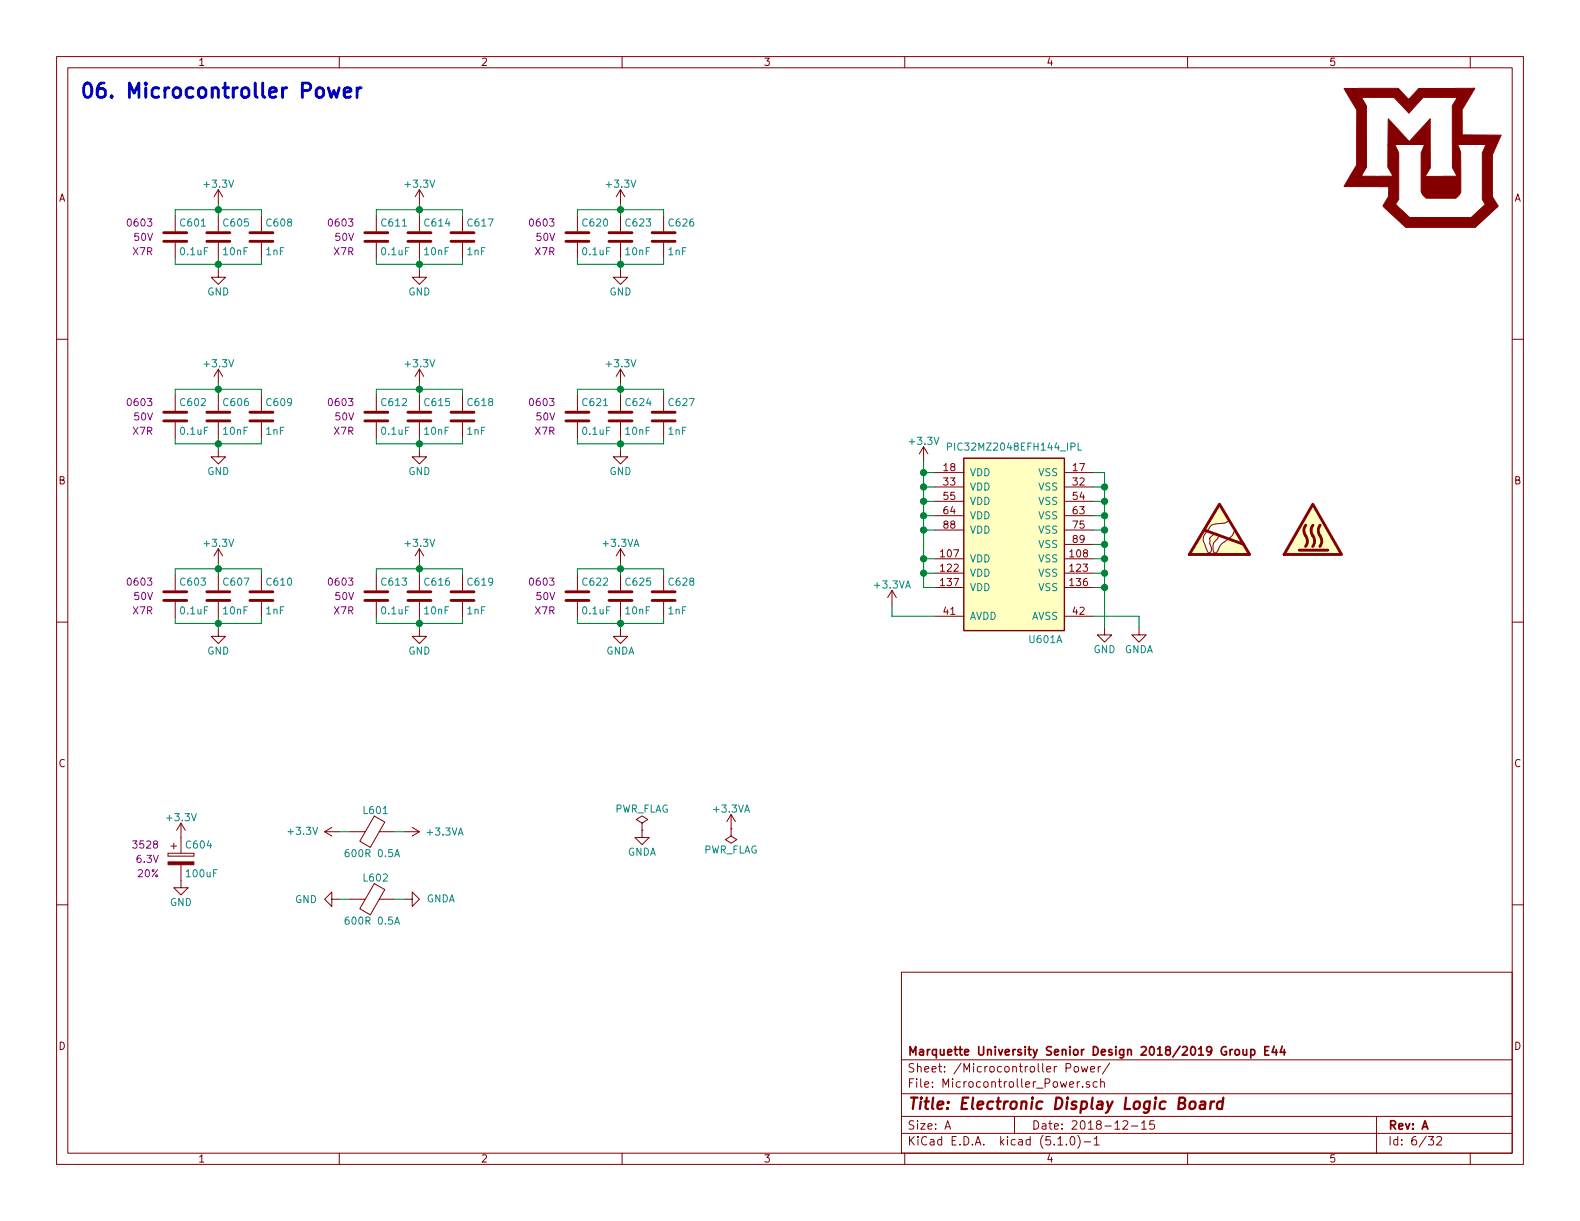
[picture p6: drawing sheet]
<svg xmlns="http://www.w3.org/2000/svg" width="279mm" height="216mm" viewBox="0 0 279 216" stroke-linecap="round" stroke-linejoin="round" font-family="sans-serif">
<g fill="none" stroke="#840000" stroke-width=".18">
<path d="M10 10h259.4v195.9h-259.4zM12 12h255.4v191.9h-255.4zM60 10v2M110 10v2M160 10v2M210 10v2M260 10v2M31 38.1v2.8M38.6 33.5v2.6M38.6 38.1v2.8M38.6 33.5l-.8 1.3M38.6 33.5l.8 1.3"/>
<path d="M46.2 38.1v2.8M66.5 38.1v2.8M74.2 33.5v2.6M74.2 38.1v2.8M74.2 33.5l-.8 1.3M74.2 33.5l.7 1.3M81.8 38.1v2.8M102.1 38.1v2.8M109.7 33.5v2.6M109.7 38.1v2.8M109.7 33.5l-.7 1.3M109.7 33.5l.8 1.3"/>
<path d="M117.3 38.1v2.8M10 60h2M31 42.9v2.8M38.6 47.8v1.2h1.3l-1.3 1.3-1.3-1.3h1.3M38.6 42.9v2.8M46.2 42.9v2.8M66.5 42.9v2.8M74.2 47.8v1.2h1.2l-1.2 1.3-1.3-1.3h1.3M74.2 42.9v2.8M81.8 42.9v2.8M102.1 42.9v2.8M109.7 47.8v1.2h1.3l-1.3 1.3-1.2-1.3h1.2"/>
<path d="M109.7 42.9v2.8M117.3 42.9v2.8M267.4 60h2M31 69.9v2.7M31 74.7v2.8M38.6 79.5v1.3h1.3l-1.3 1.2-1.3-1.2h1.3M38.6 65.3v2.5M38.6 69.9v2.7M38.6 74.7v2.8M38.6 65.3l-.8 1.2M38.6 65.3l.8 1.2M46.2 69.9v2.7"/>
<path d="M46.2 74.7v2.8M66.5 69.9v2.7M66.5 74.7v2.8M74.2 79.5v1.3h1.2l-1.2 1.2-1.3-1.2h1.3M74.2 65.3v2.5M74.2 69.9v2.7M74.2 74.7v2.8M74.2 65.3l-.8 1.2M74.2 65.3l.7 1.2M81.8 69.9v2.7M81.8 74.7v2.8M102.1 69.9v2.7"/>
<path d="M102.1 74.7v2.8M109.7 79.5v1.3h1.3l-1.3 1.2-1.2-1.2h1.2M109.7 65.3v2.5M109.7 69.9v2.7M109.7 74.7v2.8M109.7 65.3l-.7 1.2M109.7 65.3l.8 1.2M117.3 69.9v2.7M117.3 74.7v2.8M163.3 79l-.7 1.3M163.3 79v2.5M163.3 79l.8 1.3"/>
<path d="M38.6 97v2.6M38.6 97l-.8 1.3M38.6 97l.8 1.3M74.2 97v2.6M74.2 97l-.8 1.3M74.2 97l.7 1.3M109.7 97v2.6M109.7 97l-.7 1.3M109.7 97l.8 1.3M165.4 98.8h5M165.4 83.6h5M165.4 86.1h5"/>
<path d="M165.4 88.6h5M165.4 91.2h5M165.4 93.7h5M188.2 98.8h5.1M188.2 83.6h5.1M188.2 86.1h5.1M188.2 88.6h5.1M188.2 91.2h5.1M188.2 93.7h5.1M188.2 96.3h5.1M215.6 89.1l1.8 2.9-.7 .5-1.4 .1a1.5 1.5 0 0 0-1.6 1l-.2 .3a1.84 1.84 0 0 0-.4 2.6l.1 .3a1.05 1.05 0 0 0 .7 1 .98 .98 0 0 0 0-1.6l.1-.4a.98 .98 0 0 1 .6-1.2 .48 .48 0 0 1 .6-.2 .48 .48 0 0 1 .2 .5l-.1 .3a1.94 1.94 0 0 0-.7 2.4l.2 .2 .3-.1a5.8 5.8 0 0 1 2.5-2.7l.4-.5a.75 .75 0 0 1 .5-.6l2.5 4.2h-10.8zM10 110h2"/>
<path d="M31 101.6v2.8M31 106.4v2.8M38.6 111.3v1.2h1.3l-1.3 1.3-1.3-1.3h1.3M38.6 101.6v2.8M38.6 106.4v2.8M46.2 101.6v2.8M46.2 106.4v2.8M66.5 101.6v2.8M66.5 106.4v2.8M74.2 111.3v1.2h1.2l-1.2 1.3-1.3-1.3h1.3M74.2 101.6v2.8M74.2 106.4v2.8"/>
<path d="M81.8 101.6v2.8M81.8 106.4v2.8M102.1 101.6v2.8M102.1 106.4v2.8M109.7 111.3v1.2h1.3l-1.3 1.3-1.2-1.3h1.2M109.7 101.6v2.8M109.7 106.4v2.8M117.3 101.6v2.8M117.3 106.4v2.8M157.7 104.4l-.7 1.3M157.7 104.4v2.5M157.7 104.4l.8 1.3"/>
<path d="M165.4 101.3h5M165.4 103.9h5M165.4 109h5M188.2 101.3h5.1M188.2 103.9h5.1M188.2 109h5.1M195.3 111v1.3h1.3l-1.3 1.2-1.2-1.2h1.2M201.4 111v1.3h1.3l-1.3 1.2-1.2-1.2h1.2M267.4 110h2M10 160h2M29.7 150.9v.5zM29.7 151.4h4.6z"/>
<path d="M29.7 150.9h4.6zM30.2 149.6h1M30.7 149.1v1M32 152.9v4.1h1.3l-1.3 1.2-1.3-1.2h1.3M32 145.5v5.4M32 145.5l-.8 1.3M32 145.5l.8 1.3M34.3 150.9v.5zM57.4 147.1l1.3 .7M57.4 147.1h2.5M58.7 159v-1.3l-1.3 1.3 1.3 1.3v-1.3h1.2M58.7 146.3l-1.3 .8"/>
<path d="M62 147.1h2.6M62 159h2.6M66.2 144.3l1.8 1.1-2.5 4.4-1.9-1.1zM66.2 156.2l1.8 1.1-2.5 4.5-1.9-1.1zM67.1 147.1h2.5M67.1 159h2.5M71.6 159h1.3v-1.3l1.3 1.3-1.3 1.3v-1.3M71.6 147.1h2.6M72.9 146.3l1.3 .8M74.2 147.1l-1.3 .7M113.5 146.8v1.3h1.3l-1.3 1.3-1.2-1.3h1.2M113.5 145.5l1.1-.6-1.1-.6-1 .6 1 .6v1.3"/>
<path d="M113.5 146.8h.1M129.3 146.6v1.2l1 .7-1 .6-1-.6 1-.7M129.3 146.6h.1M129.3 144l-.8 1.3M129.3 144v2.6M129.3 144l.7 1.3M267.4 160h2M159.4 171.9h108v32h-108zM159.4 197.4h108M159.4 193.4h108M159.4 187.4h108M167.1 199.7l.5-1.5 .5 1.5"/>
<path d="M167.2 199.2h.8M179.4 197.4v3M188.5 188.8h.7l.2-.2-.1-.4-.2-.1h-.6v1.5M190 188.7l.2-.1 .5 .1v.7l-.3 .2-.4-.2zM190.5 191.3v1M190.9 191.3l-.4 .2M191.2 188.6l.3 1 .3-.8 .3 .8 .3-1M191.4 192.1v.2M192.7 191.3a.37 .37 0 0 0-.6 .2l.1 .2 .5 .1v.2l-.2 .3-.4-.1M192.9 189.1l.7-.2-.1-.3h-.4l-.2 .2v.7h.6M194 191.3h-.4l-.3 .2 .1 .6 .2 .2 .4-.1M194.2 188.6v1"/>
<path d="M194.6 191.4l.1-.1a.37 .37 0 0 1 .6 .2v.8M194.6 188.6l-.4 .2M194.6 190.8v1.5M196.2 188l-1.3 1.9M198.6 198.3l.2-.1h.4l.2 .4-.9 1.1h.9M200.1 199.1h1.1M201.9 198.6l.4-.4v1.5M201.9 199.7h.8M204.1 198.2h-.7l-.1 .7 .2-.1h.5l.2 .2-.1 .5-.2 .2-.6-.2M243.4 197.4v6.5M60 203.9v2M110 203.9v2"/>
<path d="M159.4 200.4h108M160 203.9v2M187.1 202.5h.8M188.6 202.3v.2M189.4 201.1l.3-.1a.94 .94 0 0 1 0 1.5 .82 .82 0 0 1-.3-1.4zM190.6 200.8a1.71 1.71 0 0 1 0 2.2M191.7 201.9h1.2M193.5 201.4l.4-.4v1.5M193.5 202.5h.9M210 203.9v2M252.6 201h.9l-.5 .5 .4 .2v.6l-.2 .2-.6-.2M254.1 201.1l.2-.1h.4l.2 .4-.9 1.1h.9"/>
<path d="M260 203.9v2"/>
</g>
<path d="M210.5 194.9a.53 .53 0 0 1 .5-.2 .53 .53 0 0 1 .4 .4v.6a.54 .54 0 0 1-.6 .4 .54 .54 0 0 1-.5-.4zM212.3 194.8h.8l-.1 1.3M213.1 195.2l-.7 .1a.4 .4 0 0 0-.3 .4 .4 .4 0 0 0 .3 .4l.6-.1M214.1 194.8l-.1 1.3M214.7 194.8a.55 .55 0 0 0-.6 .3M216.2 194.8a.68 .68 0 0 0-1 .3v.8l.3 .2 .6-.1M216.3 194.1l-.2 2" fill="none" stroke="#840000" stroke-width=".41"/>
<path d="M218 185.6l-.5 .3M218.5 185.7l.2-.1 .4 .1v.7l-.2 .2-.4-.2zM219.8 185.6v.8a.37 .37 0 0 0 .6 0M220.4 185.6v1M221.2 185.6h.4l.3 .3-.1 .5-.2 .2-.4-.1M221.2 185.6v1.5M223.7 185.8h.5M224.4 185.1h-.7v1.5h.7M225.3 185l-.4 1.1h1M225.7 185.6v1M226.7 185l-.3 1.1h.9M227.1 185.6v1" fill="none" stroke="#840000" stroke-width=".3"/>
<g fill="#ffffc2" stroke="#ffffc2" stroke-width=".18">
<path d="M170.4 81h17.8v30.5h-17.8z"/>
<path d="M215.6 89.1l1.8 2.9-.7 .5-1.4 .1a1.5 1.5 0 0 0-1.6 1l-.2 .3a1.84 1.84 0 0 0-.4 2.6l.1 .3a1.05 1.05 0 0 0 .7 1 .98 .98 0 0 0 0-1.6l.1-.4a.98 .98 0 0 1 .6-1.2 .48 .48 0 0 1 .6-.2 .48 .48 0 0 1 .2 .5l-.1 .3a1.94 1.94 0 0 0-.7 2.4l.2 .2 .3-.1a5.8 5.8 0 0 1 2.5-2.7l.4-.5a.75 .75 0 0 1 .5-.6l2.5 4.2h-10.8z"/>
<path d="M232.2 89.2l5 8.8h-10.1z"/>
</g>
<path d="M170.4 81h17.8v30.5h-17.8z" fill="none" stroke="#840000" stroke-width=".25"/>
<path d="M167.5 79l.7-.1v-.4l-.7-.2v1.3M190.7 78.3v1.3h.6M69.8 151.5l.4-1.3 .4 1.3M69.8 163.4l.4-1.2 .4 1.2" fill="none" stroke="#008484" stroke-width=".18"/>
<g fill="none" stroke="#840000" stroke-width=".51">
<path d="M29 42.7h4M29 41.1h4M36.6 42.7h4M36.6 41.1h4M44.2 42.7h4.1M44.2 41.1h4.1M64.5 42.7h4.1M64.5 41.1h4.1M72.1 42.7h4.1M72.1 41.1h4.1M79.8 42.7h4M79.8 41.1h4"/>
<path d="M100.1 42.7h4M100.1 41.1h4M107.7 42.7h4.1M107.7 41.1h4.1M115.3 42.7h4.1M115.3 41.1h4.1M29 74.4h4M29 72.9h4M36.6 74.4h4M36.6 72.9h4M44.2 74.4h4.1M44.2 72.9h4.1"/>
<path d="M64.5 74.4h4.1M64.5 72.9h4.1M72.1 74.4h4.1M72.1 72.9h4.1M79.8 74.4h4M79.8 72.9h4M100.1 74.4h4M100.1 72.9h4M107.7 74.4h4.1M107.7 72.9h4.1M115.3 74.4h4.1M115.3 72.9h4.1"/>
<path d="M213 93.7l7 2.6M215.6 89.2l5.4 8.8h-10.7zM229.7 97.3h5.1M230.9 92.9a1.91 1.91 0 0 0 .2 2.3l.1 .7-.3 .7M232.2 89.2l5 8.8h-10.1zM232.2 92.9a1.91 1.91 0 0 0 .2 2.3l.1 .7-.4 .7M233.5 92.9a1.91 1.91 0 0 0 .2 2.3v.7l-.3 .7M29 106.2h4M29 104.6h4M36.6 106.2h4M36.6 104.6h4M44.2 106.2h4.1"/>
<path d="M44.2 104.6h4.1M64.5 106.2h4.1M64.5 104.6h4.1M72.1 106.2h4.1M72.1 104.6h4.1M79.8 106.2h4M79.8 104.6h4M100.1 106.2h4M100.1 104.6h4M107.7 106.2h4.1M107.7 104.6h4.1M115.3 106.2h4.1"/>
<path d="M115.3 104.6h4.1"/>
</g>
<g fill="none" stroke="#008400" stroke-width=".18">
<path d="M31 38.1v-1h15.2v1M38.6 36.1v2M66.5 38.1v-1h15.3v1M74.2 36.1v2M102.1 38.1v-1h15.2v1M109.7 36.1v2M31 45.7v1h15.2v-1M38.6 45.7v2.1M66.5 45.7v1h15.3v-1M74.2 45.7v2.1M102.1 45.7v1h15.2v-1M109.7 45.7v2.1"/>
<path d="M31 69.9v-1.1h15.2v1.1M31 77.5v1h15.2v-1M38.6 67.8v2.1M38.6 77.5v2M66.5 69.9v-1.1h15.3v1.1M66.5 77.5v1h15.3v-1M74.2 67.8v2.1M74.2 77.5v2M102.1 69.9v-1.1h15.2v1.1M102.1 77.5v1h15.2v-1M109.7 67.8v2.1M109.7 77.5v2"/>
<path d="M38.6 99.6v2M74.2 99.6v2M109.7 99.6v2M163.3 81.5v22.4h2.1M163.3 98.8h2.1M163.3 93.7h2.1M163.3 91.2h2.1M163.3 88.6h2.1M163.3 86.1h2.1M163.3 83.6h2.1M193.3 83.6h2v27.4M193.3 98.8h2"/>
<path d="M193.3 96.3h2M193.3 93.7h2M193.3 91.2h2M193.3 88.6h2M193.3 86.1h2M31 101.6v-1h15.2v1M31 109.2v1h15.2v-1M38.6 109.2v2.1M66.5 101.6v-1h15.3v1M66.5 109.2v1h15.3v-1M74.2 109.2v2.1M102.1 101.6v-1h15.2v1"/>
<path d="M102.1 109.2v1h15.2v-1M109.7 109.2v2.1M157.7 106.9v2.1h7.7M163.3 101.3h2.1M193.3 103.9h2M193.3 101.3h2M193.3 109h8.1v2M59.9 147.1h2.1M59.9 159h2.1M69.6 147.1h2M69.6 159h2"/>
</g>
<g fill="#008400" stroke="#008400" stroke-width=".25">
<circle cx="38.6" cy="46.7" r=".51"/>
<circle cx="38.6" cy="37.1" r=".51"/>
<circle cx="195.3" cy="103.9" r=".51"/>
<circle cx="195.3" cy="101.3" r=".51"/>
<circle cx="195.3" cy="98.8" r=".51"/>
<circle cx="195.3" cy="96.3" r=".51"/>
<circle cx="195.3" cy="93.7" r=".51"/>
<circle cx="195.3" cy="91.2" r=".51"/>
<circle cx="195.3" cy="88.6" r=".51"/>
<circle cx="195.3" cy="86.1" r=".51"/>
<circle cx="163.3" cy="83.6" r=".51"/>
<circle cx="163.3" cy="86.1" r=".51"/>
<circle cx="163.3" cy="88.6" r=".51"/>
<circle cx="163.3" cy="91.2" r=".51"/>
<circle cx="163.3" cy="93.7" r=".51"/>
<circle cx="163.3" cy="98.8" r=".51"/>
<circle cx="163.3" cy="101.3" r=".51"/>
<circle cx="74.2" cy="46.7" r=".51"/>
<circle cx="74.2" cy="37.1" r=".51"/>
<circle cx="109.7" cy="46.7" r=".51"/>
<circle cx="109.7" cy="37.1" r=".51"/>
<circle cx="38.6" cy="78.5" r=".51"/>
<circle cx="38.6" cy="68.8" r=".51"/>
<circle cx="74.2" cy="78.5" r=".51"/>
<circle cx="74.2" cy="68.8" r=".51"/>
<circle cx="109.7" cy="78.5" r=".51"/>
<circle cx="109.7" cy="68.8" r=".51"/>
<circle cx="38.6" cy="110.2" r=".51"/>
<circle cx="38.6" cy="100.6" r=".51"/>
<circle cx="74.2" cy="110.2" r=".51"/>
<circle cx="74.2" cy="100.6" r=".51"/>
<circle cx="109.7" cy="110.2" r=".51"/>
<circle cx="109.7" cy="100.6" r=".51"/>
</g>
<g fill="#840000" stroke="#840000" stroke-width=".18">
<path d="M29.7 152.4h4.6v.5h-4.6z"/>
<path d="M237.7 15.6h9.6l1.8 2 1.8-2h9.9l-2.3 3.8 .1 4.5h6.9l-1.6 3.5v7.4l1 1.6-4 3.8h-12.3l-4-3.8 .9-1.6 .1-1.8h-7.9l1.1-1.9h7.5l-.9-1.6v-3.9h1.3l.6 1.4v8.3l-.5 .8 2.5 2.4h10.9l2.5-2.4-.6-.8v-8.3l.7-1.4h-5l.5 1.3v7.1l-.9 1.1h-5.2l-.7-.7-.2-.5v-6.9l.6-1.4h-6.5l.1-4.6 3.7 4 3.7-4v8.7l-.9 1.5 5.7-.1-.9-1.4v-11l.9-1.5h-6l-2.6 2.8-2.6-2.8h-5.7l.8 1.5 .1 10.8-1 1.6h-1.9l1.1-1.9v-9.8z"/>
</g>
<path d="M58.1 15.5l.4 1.7 .5-1.2 .5 1.2 .5-1.7M60.9 16.4l1.2-.3-.1-.5-.8-.1-.3 .4v.9l.1 .3 .2 .1 .8-.1M63.1 15.5v1.7M63.9 15.5a.69 .69 0 0 0-.8 .5" fill="none" stroke="#0000c2" stroke-width=".51"/>
<text font-size="3.5" fill="#0000c2" x="14" y="17.3">06. Microcontroller Power</text>
<text font-size="2.8" fill="#840000" x="160.4" y="196.2">Title: Electronic Display Logic Board</text>
<g font-size="2.1" fill="#840000">
<text x="160.4" y="189.6">Sheet: /Microcontroller Power/</text>
<text x="160.4" y="186.6">Marquette University Senior Design 2018/2019 Group E44</text>
<text x="160.4" y="192.3">File: Microcontroller_Power.sch</text>
<text x="160.4" y="202.5">KiCad E.D.A. kicad (5.1.0)-1</text>
<text x="160.4" y="199.7">Size: A</text>
<text x="182.4" y="199.7">Date: 2018-12-15</text>
<text x="245.4" y="199.7">Rev: A</text>
<text x="245.4" y="202.5">Id: 6/32</text>
</g>
<g font-size="1.8" fill="#840000">
<text x="35" y="11.6">1</text>
<text x="85" y="11.6">2</text>
<text x="135" y="11.6">3</text>
<text x="185" y="11.6">4</text>
<text x="235" y="11.6">5</text>
<text x="10.4" y="35.6">A</text>
<text x="267.8" y="35.6">A</text>
<text x="166.9" y="83.3">18</text>
<text x="189.8" y="83.3">17</text>
<text x="10.4" y="85.6">B</text>
<text x="166.9" y="85.9">33</text>
<text x="166.9" y="88.4">55</text>
<text x="189.8" y="85.9">32</text>
<text x="189.8" y="88.4">54</text>
<text x="267.8" y="85.6">B</text>
<text x="166.9" y="90.9">64</text>
<text x="166.9" y="93.5">88</text>
<text x="189.8" y="90.9">63</text>
<text x="189.8" y="93.5">75</text>
<text x="166.4" y="98.6">107</text>
<text x="166.4" y="101.1">122</text>
<text x="189.3" y="98.6">108</text>
<text x="189.3" y="101.1">123</text>
<text x="189.8" y="96">89</text>
<text x="166.4" y="103.6">137</text>
<text x="189.3" y="103.6">136</text>
<text x="166.9" y="108.7">41</text>
<text x="189.8" y="108.7">42</text>
<text x="10.4" y="135.6">C</text>
<text x="267.8" y="135.6">C</text>
<text x="10.4" y="185.6">D</text>
<text x="267.8" y="185.6">D</text>
<text x="35" y="205.5">1</text>
<text x="85" y="205.5">2</text>
<text x="135" y="205.5">3</text>
<text x="185" y="205.5">4</text>
<text x="235" y="205.5">5</text>
</g>
<g font-size="1.8" fill="#008484">
<text x="36.3" y="33.2">+3.3V</text>
<text x="71.8" y="33.2">+3.3V</text>
<text x="107.4" y="33.2">+3.3V</text>
<text x="32" y="40.1">C601</text>
<text x="39.6" y="40.1">C605</text>
<text x="47.3" y="40.1">C608</text>
<text x="67.6" y="40.1">C611</text>
<text x="75.2" y="40.1">C614</text>
<text x="82.8" y="40.1">C617</text>
<text x="103.1" y="40.1">C620</text>
<text x="110.8" y="40.1">C623</text>
<text x="118.4" y="40.1">C626</text>
<text x="32" y="45.1">0.1uF</text>
<text x="39.6" y="45.1">10nF</text>
<text x="47.1" y="45.1">1nF</text>
<text x="67.6" y="45.1">0.1uF</text>
<text x="75.1" y="45.1">10nF</text>
<text x="82.7" y="45.1">1nF</text>
<text x="103.1" y="45.1">0.1uF</text>
<text x="110.7" y="45.1">10nF</text>
<text x="118.2" y="45.1">1nF</text>
<text x="36.7" y="52.2">GND</text>
<text x="72.2" y="52.2">GND</text>
<text x="107.8" y="52.2">GND</text>
<text x="36.3" y="64.9">+3.3V</text>
<text x="71.8" y="64.9">+3.3V</text>
<text x="107.4" y="64.9">+3.3V</text>
<text x="32" y="71.8">C602</text>
<text x="39.6" y="71.8">C606</text>
<text x="47.3" y="71.8">C609</text>
<text x="67.6" y="71.8">C612</text>
<text x="75.2" y="71.8">C615</text>
<text x="82.8" y="71.8">C618</text>
<text x="103.1" y="71.8">C621</text>
<text x="110.8" y="71.8">C624</text>
<text x="118.4" y="71.8">C627</text>
<text x="32" y="76.9">0.1uF</text>
<text x="39.6" y="76.9">10nF</text>
<text x="47.1" y="76.9">1nF</text>
<text x="67.6" y="76.9">0.1uF</text>
<text x="75.1" y="76.9">10nF</text>
<text x="82.7" y="76.9">1nF</text>
<text x="103.1" y="76.9">0.1uF</text>
<text x="110.7" y="76.9">10nF</text>
<text x="118.2" y="76.9">1nF</text>
<text x="36.7" y="84">GND</text>
<text x="72.2" y="84">GND</text>
<text x="107.8" y="84">GND</text>
<text x="161" y="78.7">+3.3V</text>
<text x="168.5" y="79.7">PIC32MZ2048EFH144_IPL</text>
<text x="171.4" y="84.2">VDD</text>
<text x="171.4" y="86.7">VDD</text>
<text x="171.4" y="89.3">VDD</text>
<text x="183.7" y="84.2">VSS</text>
<text x="183.7" y="86.7">VSS</text>
<text x="183.7" y="89.3">VSS</text>
<text x="171.4" y="91.8">VDD</text>
<text x="171.4" y="94.4">VDD</text>
<text x="183.7" y="91.8">VSS</text>
<text x="183.7" y="94.4">VSS</text>
<text x="36.3" y="96.7">+3.3V</text>
<text x="71.8" y="96.7">+3.3V</text>
<text x="106.8" y="96.7">+3.3VA</text>
<text x="171.4" y="99.4">VDD</text>
<text x="171.4" y="102">VDD</text>
<text x="183.7" y="99.4">VSS</text>
<text x="183.7" y="102">VSS</text>
<text x="183.7" y="96.9">VSS</text>
<text x="32" y="103.6">C603</text>
<text x="39.6" y="103.6">C607</text>
<text x="47.3" y="103.6">C610</text>
<text x="67.6" y="103.6">C613</text>
<text x="75.2" y="103.6">C616</text>
<text x="82.8" y="103.6">C619</text>
<text x="103.1" y="103.6">C622</text>
<text x="110.8" y="103.6">C625</text>
<text x="118.4" y="103.6">C628</text>
<text x="154.8" y="104.1">+3.3VA</text>
<text x="171.4" y="104.5">VDD</text>
<text x="183.7" y="104.5">VSS</text>
<text x="32" y="108.6">0.1uF</text>
<text x="39.6" y="108.6">10nF</text>
<text x="47.1" y="108.6">1nF</text>
<text x="67.6" y="108.6">0.1uF</text>
<text x="75.1" y="108.6">10nF</text>
<text x="82.7" y="108.6">1nF</text>
<text x="103.1" y="108.6">0.1uF</text>
<text x="110.7" y="108.6">10nF</text>
<text x="118.2" y="108.6">1nF</text>
<text x="171.4" y="109.6">AVDD</text>
<text x="182.1" y="113.7">U601A</text>
<text x="182.4" y="109.6">AVSS</text>
<text x="36.7" y="115.7">GND</text>
<text x="72.2" y="115.7">GND</text>
<text x="107.1" y="115.7">GNDA</text>
<text x="193.4" y="115.5">GND</text>
<text x="198.8" y="115.5">GNDA</text>
<text x="64.4" y="143.9">L601</text>
<text x="108.6" y="143.7">PWR_FLAG</text>
<text x="126.3" y="143.7">+3.3VA</text>
<text x="29.7" y="145.2">+3.3V</text>
<text x="51.1" y="147.6">+3.3V</text>
<text x="75.7" y="147.8">+3.3VA</text>
<text x="33" y="150">C604</text>
<text x="33.1" y="155.1">100uF</text>
<text x="61.6" y="151.6">600R 0.5A</text>
<text x="64.4" y="155.9">L602</text>
<text x="110.9" y="151.3">GNDA</text>
<text x="124.3" y="150.9">PWR_FLAG</text>
<text x="30" y="160.2">GND</text>
<text x="52.2" y="159.7">GND</text>
<text x="75.4" y="159.6">GNDA</text>
<text x="61.6" y="163.5">600R 0.5A</text>
</g>
<g font-size="1.8" fill="#840084">
<text x="22.7" y="40.1">0603</text>
<text x="58.3" y="40.1">0603</text>
<text x="93.9" y="40.1">0603</text>
<text x="23.5" y="45.1">X7R</text>
<text x="23.8" y="42.6">50V</text>
<text x="59.1" y="45.1">X7R</text>
<text x="59.3" y="42.6">50V</text>
<text x="94.7" y="45.1">X7R</text>
<text x="94.9" y="42.6">50V</text>
<text x="22.7" y="71.8">0603</text>
<text x="58.3" y="71.8">0603</text>
<text x="93.9" y="71.8">0603</text>
<text x="23.5" y="76.9">X7R</text>
<text x="23.8" y="74.3">50V</text>
<text x="59.1" y="76.9">X7R</text>
<text x="59.3" y="74.3">50V</text>
<text x="94.7" y="76.9">X7R</text>
<text x="94.9" y="74.3">50V</text>
<text x="22.7" y="103.6">0603</text>
<text x="23.8" y="106.1">50V</text>
<text x="58.3" y="103.6">0603</text>
<text x="59.3" y="106.1">50V</text>
<text x="93.9" y="103.6">0603</text>
<text x="94.9" y="106.1">50V</text>
<text x="23.5" y="108.6">X7R</text>
<text x="59.1" y="108.6">X7R</text>
<text x="94.7" y="108.6">X7R</text>
<text x="23.7" y="150">3528</text>
<text x="24.3" y="152.6">6.3V</text>
<text x="24.4" y="155.1">20%</text>
</g>
</svg>
